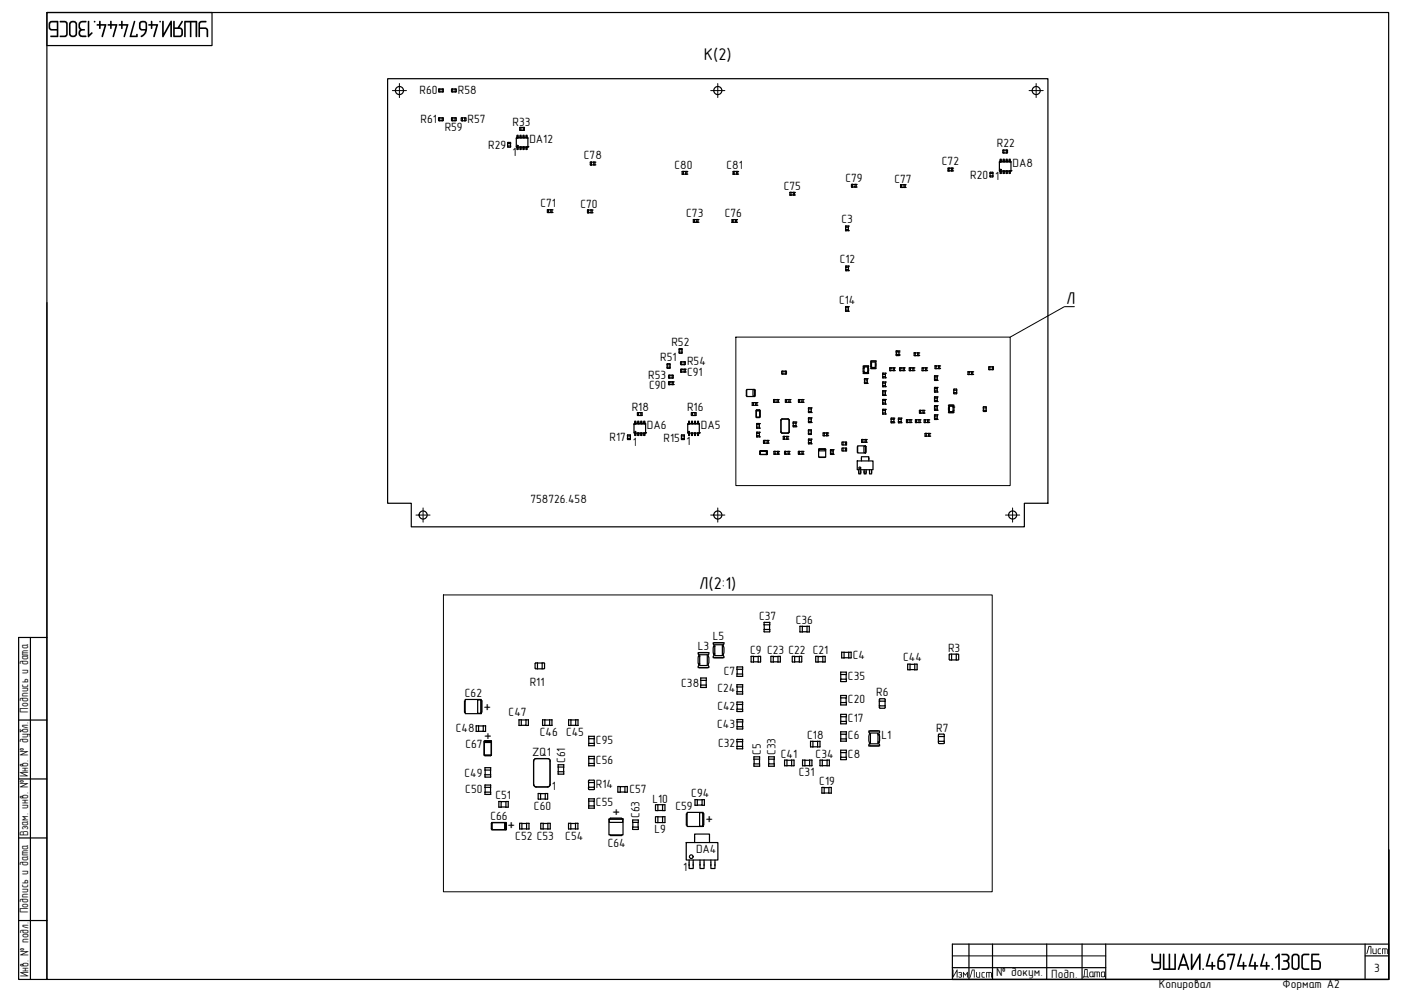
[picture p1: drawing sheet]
<svg xmlns="http://www.w3.org/2000/svg" width="594mm" height="420mm" viewBox="0 0 594 420" stroke-linecap="round" stroke-linejoin="round" font-family="sans-serif">
<!-- layer: 0 -->
<g fill="none" stroke="#000" stroke-width=".51">
<path d="M19.9 5.3h568.9v410h-568.9zM19.9 5.3h70v14h-70zM164.4 33.4h280v180h-10v10h-260v-10h-10zM186.5 37.7v1.3M187.5 37.7v1.3M188 37.9v.9M188 37.8l-2-.1v1.1h2M191.5 37.7h1.9v1.2h-1.9zM192 37.7v1.3M193 37.7v1.3M186 50.1v.9M186 50.1h2"/>
<path d="M186.5 49.9v1.3M187.5 49.9v1.3M188 50.1l-.1 1-1.9-.1M191.5 50.1v1l1.8 .1 .1-1.1M191.5 50.1h2M192 49.9v1.3M192.9 49.9v1.3M195.6 50.1l.2 1.1M195.7 50h1.7M195.7 51.2h1.7M195.8 49.9l-.2 .2M196.1 50v1.2"/>
<path d="M197.1 50v1.2M197.4 49.9l.2 .2M197.6 50.1l-.2 1.1M218.9 58.5h4.9v3.8h-4.8zM219.3 57.4h.4v1h-.4zM220.5 54h1.7M220.5 54l-.1 1.2 1.8 .1M220.5 57.4h.4v1h-.4zM220.9 54v1.3M221.8 57.4h.4v1h-.4zM221.9 54v1.3M222.3 54v1.3"/>
<path d="M223.1 57.4h.4v1h-.4zM215.3 60.9h1.2M215.3 61.9h1.2M215.4 62.4h1M215.4 62.4v-2h1.1l-.1 2M219.3 62.3h.4v1.1h-.4zM220.5 62.3h.4v1.1h-.4zM221.8 62.3h.4v1.1h-.4zM223.1 62.3h.4v1.1h-.4zM250.3 68.8v1.1M250.3 68.7h.5v1.2h-.5M250.8 68.8h1"/>
<path d="M251.8 68.8v1.1h-1M251.8 69.9h.5M252.3 68.7l-.5 .1M252.3 68.8v1.1M289.3 72.7h.5v1.1h-.6zM289.8 72.7h1.4M289.8 73.8v.1M290.8 72.7v1.1h-1M290.8 73.9h.4M290.8 73.8v.1M291.3 72.7v1.1M310.8 72.7h.5v1.1h-.5z"/>
<path d="M311.3 72.7h1.5v1.1l-.5 .1M311.3 73.8v.1M312.3 72.7v1.1h-1M312.3 73.8v.1M361 78.2l.1 1.1h.5M361.1 78.2h.5v1.1M361.6 78.2h1M362.6 78.2v1.1h-1M362.6 79.3h.1M363 78.2h-.4M363.1 78.2l-.1 1.1h-.4M382.3 79.5h-.4v-1.2h1.9l.1 1.2h-.5"/>
<path d="M382.3 78.3v1.2M383.4 78.3v1.2h-1.1M383.4 78.3h.1M402 72.4v-1.1h.4v1.1M402.4 72.4l-.4 .1M402.4 71.3h1.5M403.5 71.3v1.1h-1.1M403.5 72.4l.4 .1M404 71.3v1.1M419.8 74.9l1.1 .1M419.8 73.5h1.2M419.8 74.6h1.2"/>
<path d="M420.9 73h-1.1v1.9M420.9 73l.1 1.9M421.1 74.9l-.2 .1M423.8 68.6h4.8l.1 3.8-4.9 .1zM424.1 72.5h.4v1h-.4zM424.1 67.5h.4v1.1h-.4zM425.2 63.8l.2 1M425.4 63.6l1.9 .1M425.4 63.6l-.2 .1M425.4 72.5h.4v1h-.4zM425.4 67.5h.4v1.1h-.4zM425.7 63.6v1.3"/>
<path d="M426.7 72.5h.4v1h-.4zM426.7 67.5h.4v1.1h-.4zM426.7 63.6v1.3M427.2 63.8v1l-1.8 .1M427.9 72.5h.5v1h-.5zM427.9 67.5h.5v1.1h-.5zM232.1 89v1.1M232.1 88.9l2 .1v1.1h-.5M232.1 90.1h.5M232.6 88.9v1.2M233.6 89v1.1h-1M233.6 88.9v.1"/>
<path d="M249.6 89v1.2M250.6 89v1.2h-1M250.6 90.2h.5M250.6 89h.1M250.6 90.2h.1M251.1 89h-2v1.2h.5M251.1 89v1.2M294 93.1v1.1M294 93.1h2v1.1h-.5M294 94.2h.5M294.5 93.1v1.1M295.5 93.1v1.1h-1"/>
<path d="M295.5 93.1h.1M310.4 93.1h.5v1.1h-.5zM310.9 93.1h1.4M310.9 94.2v.1M311.9 93.1v1.1h-1M311.9 94.3h.4M311.9 94.2v.1M312.4 93.1v1.1M334.9 81.6v1.1h.5M334.9 81.5h.5v1.2M335.4 81.6h1M336.4 81.6v1.1h-1"/>
<path d="M336.4 82.7h.1M336.9 81.5l-.5 .1M336.9 81.6v1.1h-.5M358.5 95.9v.4h1.3v-.4M358.6 96.3v1h1.1M358.6 97.3l-.1 .5M358.6 97.8h1.1M358.6 95.8h1.1M359.7 96.3v1M359.7 97.3l.1 .5M358.6 113.3v1h1.2M358.6 113.3v-.5h1.2v1.9"/>
<path d="M358.6 114.3v.4M358.6 114.8h1.2M358.6 113.3h1.2M359.8 114.3h.1M19.9 128.3v287M358.5 130v.5h1.3v-.5M358.6 130.5v1h1.1M358.6 131.5l-.1 .5M358.6 132h1.1M358.6 130h1.1M359.7 130.5v1M359.7 131.5l.1 .5"/>
<path d="M282.9 154.3v.4h1.2M282.9 154.7v1M283 154.2h1M283 154.1l-.1 .2M283.6 159.1l1.9 .1v1l-1.9 .1M283.6 159.1v1.2M284 154.1l.1 2-1.2-.1M284 159.1v1.2M284.1 155.7h-1.2v.4M285 159.1v1.2M288 148.3h1.2M288 149.3h1.2"/>
<path d="M288.6 153.5v.9M288.6 153.5l2-.1-.1 1.2M288.6 154.4l.2 .2M288.7 154.6h1.7M289.1 156.6h-.5v1.1h2v-1.1h-.5M289.1 153.3v1.3M289.1 157.7h.1M289.2 147.9v1.8M289.2 147.9l-1.2-.1v1.9l1.2-.1M290.1 156.6h-1v1.1M290.1 153.3v1.3M290.1 156.6v1.1"/>
<path d="M331.5 157.5l.1 1.1h1.8l.1-1.1M331.5 157.5h2M332 157.4v1.2M333 157.4v1.2M366 155.2h2.3v3.1h-2.3zM366.1 157.5l.3 .1zM366.3 155.2h1.8M366.3 158.3h1.8M366.4 155.6h1.5v2.3h-1.5zM366.4 156h-.3h.3M369.3 153.9h.3M369.3 155.4l.3 .1z"/>
<path d="M369.3 153.9l-.1-.9h2.3v3.3h-2.3l.1-.8M369.3 153.9v1.5M369.5 153h1.7M369.5 156.3h1.7M369.6 153.5h1.6v2.3h-1.6zM374.3 158.3v.4h1.2M374.3 158.7v1h1.1M374.3 159.7v.5M374.3 158.2h1.1M375.4 159.7h.1M375.5 158.3v1.9h-1.2M377.8 156h-.5v1.2l2-.1v-1.1h-.5"/>
<path d="M377.8 157.1v.1M378.8 156h-1v1.1M378.8 156v1.2M380 149.2h.1M380 150.3h.1M380.1 149.2v1.1h1.1M380.1 148.8h1.1v.4h-1.1zM381.2 149.2v1.5l-1.1 .1-.1-.5M381.5 156v1.1M381.5 156h.5M382 157.1v.1M383 156h-1v1.1"/>
<path d="M383 156h.5l-.1 1.2h-1.9M383 156v1.2M386.1 156h-.5v1.2l1.9-.1v-1.1h-.4M386.1 157.1v.1M387.1 156h-1v1.1M387.1 156v1.2M388.1 150.8h-.5v-1.2h2v1.2h-.5M388.1 149.6v1.2M389.1 149.6v1.2h-1M389.1 149.6h.1M391.4 156h-.4v1.1l1.9 .1M391.4 157.1v.1"/>
<path d="M392.5 156h-1.1v1.1M392.5 156h.4M392.5 156v1.2M393 156v1.1M396.3 159.8v1h1.1M396.3 159.8v-.5l1.2 .1v1.9M396.3 159.8h1.2M396.9 155.1h-.4v1.2h.4M396.9 156.3h1.1M396.9 155.1h.1M398 155.1h-1.1v1.2M398 155.1v1.2h.4"/>
<path d="M398 155.1h.4M398 155.1h.1M398.5 155.1v1.2M411 157.6h-.6l.1 1.2h1.9l.1-1.2h-.5M411 158.8h.1M412 157.6h-1v1.2M412 157.6v1.2M419.4 155.5h1.7M419.4 155.5l-.1 1.2h1.8M419.8 155.5v1.2M420.8 155.5v1.2M421.1 155.5v1.2"/>
<path d="M268.9 179.7h4.8v3.9h-4.8zM269.2 178.6h.4v1.1h-.4zM270.5 178.6h.4v1.1h-.4zM270.7 174.9v1.3M271.7 178.6h.4v1.1h-.4zM271.8 174.9v1.3M272.3 175.1v.9M272.3 175l-2-.1v1.1M272.3 176h-2M273 178.6h.4v1.1h-.4zM283.5 161.9v1.1M283.5 161.9h.5"/>
<path d="M284 163v.1M285 161.9h-1v1.1M285 161.9h.5v1.1l-2 .1M285 161.9v1.2M291.7 179.7h4.7l.1 3.8-4.8 .1zM292 178.6h.4v1.1h-.4zM293.1 175.1v.9M293.2 175l1.9-.1 .1 1.1M293.3 178.6h.4v1.1h-.4zM293.7 174.9v1.3M294.5 178.6h.4v1.1h-.4zM294.7 174.9v1.3"/>
<path d="M295.2 176h-2M295.8 178.6h.4v1.1h-.4zM316.6 165.1h3.4v3h-3.4zM316.6 165.4v2.4M319 170.7h.5v1.1h-.5zM319.3 165.2h.7v2.8h-.7zM319.5 170.7h.9M319.5 171.8v.1M320 165.4v2.4M320.4 170.7v1.1h-.9M320.4 170.7h.6v1.1l-.6 .1M320.4 171.8v.1"/>
<path d="M320.7 173.9h1.5zM320.7 173.9v3zM320.7 176.9h1.5M320.8 173.9h1.3M320.8 176.9h1.3M320.8 179.6l.1 .5M320.9 179.5l1.2 .1v.5M322.2 174v.2h-1.5M322.2 173.9v3v-2.7M328 169.4v1.2M328.1 169.4h1.9l.1 1.2h-.5M328.1 170.6h.4"/>
<path d="M328.5 169.4v1.2M329.6 169.4v1.2h-1.1M329.6 169.4h.1M329.6 170.6h.1M331.2 178.1l.4-.5h2.5l.5 .5M331.2 178.2v4.9M333 169.4v1.2M333.1 169.4h1.9M333.1 170.6h.4M333.5 169.4v1.2M334.5 169.4v1.2h-1M334.5 170.6h.5"/>
<path d="M334.5 169.4h.1M334.5 170.6h.1M334.6 178.2v4.9M335.1 169.4v1.2M336.3 179.4l.1-.5 1.2 .1v1.9M336.3 179.4h1.3M336.4 179.4v1h1.1M339.1 170.6h-.5v-1.2h2v1.2h-.6M339.1 169.4v1.2M340 169.4v1.2h-.9M340 169.4h.1M340 170.6h.1"/>
<path d="M342.8 177.6h1.2M342.8 173.4v-.5h1.2v2h-1.2v-.5M342.8 177.6v-.4l1.2-.1v2l-1.2 .1v-.5M342.8 178.7h.1M342.8 173.4h1.2M342.8 174.4h.1M342.8 173.4v1h1.2M342.8 177.6v1.1h1.2M344 178.7h.1M344 174.4h.1M366.6 160.6v1.9M366.6 162.1h1.2"/>
<path d="M366.6 161.1h.1M366.6 161.1h1.1v1M366.6 160.5h1.1M366.6 162.6h1.1M367.7 161.1h.1M367.8 160.6v.5M367.8 162.1v.4M374.3 162v.4h1.2M374.3 165.7v.5h1.2M374.3 169.4v.5h1.2M374.3 173.6v.4M374.3 169.9v1h1.1"/>
<path d="M374.3 166.2v.9h1.1M374.3 174h1.1v1.1M374.3 162.4v1.1h1.1M374.3 161.9l1.2 .1v1.9M374.3 165.7h1.2v1.9l-1.2 .1M374.3 173.5l1.2 .1v.4M374.3 163.5v.4M374.3 167.1v.5M374.3 170.9v.4M374.3 169.3h1.1M374.3 174v1.1M374.3 164h1.1"/>
<path d="M375.4 170.9h.1M375.4 167.1h.1M375.4 174h.1M375.4 163.5h.1M375.5 169.4v1.9h-1.2M375.5 175.1v.4l-1.2 .1M375.5 175.1h-1.2v.4M377.9 177.3v.5h1.2M377.9 177.8v.9h1.1M377.9 177.3h1.1M377.9 178.7v.5M379 178.7h.1"/>
<path d="M379.1 177.3l-.1 2h-1.1M380.9 177.3v.5h1.3M381 177.8v.9h1.1M381 178.7l-.1 .5M381 177.3h1.1M382.1 178.7h.1M382.2 177.3v1.9l-1.2 .1M384.9 177.9v1.3M385.9 178v1.1h-1M385.9 179.2h.4M385.9 177.9v.1M385.9 179.1v.1"/>
<path d="M386.3 177.9l-1.9 .1v1.2h.5M386.4 178v1.1M388.6 177.9v1.3M389.7 178v1.1h-1.1M389.7 179.2h.4M389.7 177.9v.1M389.7 179.1v.1M390.1 177.9l-1.9 .1v1.2h.4M390.2 178v1.1M390.4 174h-.5v1.1h.5M390.4 175.1h1M390.4 174h.1"/>
<path d="M391.4 174h-1v1.1M391.4 174v1.1h.4M391.4 174h.4M391.4 174h.1M391.9 174v1.1M392.4 179.2h-.5v-1.2l1.9-.1 .1 1.2-.6 .1M392.4 177.9v1.3M393.3 178v1.1h-.9M393.3 177.9v.1M393.3 179.1v.1M396.3 164.8h1.1v.9M396.3 164.8v-.5h1.1l.1 .5"/>
<path d="M396.3 165.7h1.1v.6l-1.1-.1zM396.3 168.8v1h1.1M396.3 168.8v-.6l1.2 .1-.1 1.9h-1.1v-.4M396.3 176.4v.9h1.1M396.3 176.4v-.5h1.1l.1 1.9M396.3 172.4h1.1v1.1M396.3 172.4v-.4h1.1l.1 .4M396.3 173.5h1.1v.5l-1.1-.1zM396.3 160.8v.5M396.3 164.8v.9M396.3 172.4v1.1M396.3 177.3v.5"/>
<path d="M396.3 161.3h1.1M396.3 168.8h1.2M396.3 177.9h1.1M396.3 176.4h1.2M397.4 172.4h.1M397.4 173.5h.1M397.4 160.8h.1M397.4 164.8h.1M397.4 165.7h.1M397.4 169.8h.1M397.4 177.3h.1M402.2 171.8h2.3v3.1h-2.3z"/>
<path d="M402.4 174.9h1.9M402.4 171.8h1.9M402.6 172.2h1.5v2.3h-1.5zM404.1 174.1l.3 .1zM404.1 172.6h.3h-.3M404.4 165.5h1.3M404.4 166.5h1.3M404.4 165.1v1.7M404.4 166.8l.2 .1M404.6 164.9h.9M404.6 167h.9M404.6 164.9l-.2 .2"/>
<path d="M405.6 164.9l.1 .2M405.7 165.1v1.7M405.7 166.8l-.1 .1M417 172.9h1.2M417 174h1.2M417.1 174.5h1M417.1 174.4l-.1-1.9 1.1-.1v2M266.1 184.8h1.2M266.1 185.9h1.2M266.1 184.4h1.2v1.9l-1.2-.1zM269.2 183.6h.4v1h-.4zM270.5 183.6h.4v1h-.4z"/>
<path d="M271.7 183.6h.4v1h-.4zM273 183.6h.4v1h-.4zM289 184.8h1.2M289 185.9h1.2M290.2 184.5v1.7M290.2 184.5l-1.2-.1v1.8h1.2M292 183.6h.4v1h-.4zM293.3 183.6h.4v1h-.4zM294.5 183.6h.4v1h-.4zM295.8 183.6h.4v1h-.4zM320.8 183.3l.1 .4M320.9 183.7h1.1v1"/>
<path d="M320.9 180.1h1.1v1M320.9 180.1v1M320.9 183.7v1M320.9 183.2h1.1M322 183.7h.1M322 180.1h.1M322.1 184.7h-1.3v.5M322.1 181.1v.4h-1.2M322.1 183.3v.4M322.1 184.7v.5h-1.2M322.1 181.1h-1.3v.4M322.3 191.4v1.1"/>
<path d="M322.3 191.2v1.5M322.4 191.2v1.5M324.3 187.9h1M324.3 186.7h-.5v1.2M324.3 187.9h-.5M325 191.2h-2.7h3h-.3v1.5h.3M325 192.7h-2.7h3M325.3 186.7h-1v1.2M325.3 191.2v1.5zM325.3 191.4v1.1M325.3 186.7h.4l.1 1.2M325.3 186.7v1.2h.4"/>
<path d="M328.2 191.4v1.1h1.5M328.2 191.4h.5M329.7 191.4h-1v1.1M329.7 191.4v1.1h.4M330.1 191.4h-.4M330.2 191.4v1.1M331.2 183.1l.4 .5h2.5l.5-.5M332.1 185l.5 .1M332.1 185.1v1.1M332.6 186.2h1M332.6 186.2h-.5M332.7 191.4v1.1h.4"/>
<path d="M332.7 191.4h.4M333.1 192.5h1.1M333.6 185.1h-1v1.1M334.1 185h-.5v1.2h.5M334.1 185.1v1.1M334.2 191.4h-1.1v1.1M334.2 191.4v1.1h.4l.1-1.1M334.6 191.4h-.4M336.3 180.4v.5M336.3 180.4h.1M336.4 180.9h1.1M337.5 180.4h.1"/>
<path d="M338.5 191.4v1.1M338.6 192.5h1.4M338.6 191.4h.4M340 191.4h-1v1.1M340 191.4v1.1h.5M340.5 191.4h-.5M340.6 191.4v1.1M342.8 182.7h1.2M342.8 183.7h1.2M342.8 187.6h1.2M342.8 186.7h.1M342.8 186.7h1.2v.9"/>
<path d="M342.9 182.2h1M342.9 182.2l-.1 2 1.3-.1M343.9 182.2l.2 .1M344 186.7h.1M344 186.7v-.5h-1.2v1.9h1.2v-.5M344 182.3v1.8M347.1 190.4h3v3.4h-3zM347.2 190.5h2.8v.6h-2.8zM347.4 193.8h2.4M347.4 190.4h2.4M349 183.6v1.1M349.1 183.6h.4"/>
<path d="M349.5 184.7h1M349.5 184.7l-.4 .1M350.5 183.6h-1v1.1M350.5 183.6h.5v1.1M350.5 183.6v1.2h.5M352.2 191.1h1.1v1.1M352.2 190.7v1.5M352.2 190.6h1.1M352.2 192.7h1.1M353.3 192.2h-1.1v.4M353.3 191.1h.1M353.3 192.2h.1"/>
<path d="M353.3 190.7v.4M353.3 192.2v.4M357.5 187.4h-.5v1.3h.5M357.5 190h-.5v1.2h.5M357.5 187.4v1.3M357.5 190v1.2M357.5 187.4h1M357.5 188.7h1M357.5 190h1M357.5 191.2h1M358.5 187.4h.5v1.3h-.5zM358.5 190h.5v1.2h-.5z"/>
<path d="M363.5 195.4h6.7v3.8h-6.7zM363.7 189h3.4v3h-3.4zM363.7 189.3v2.4M364.1 199.2v1.7h.9v-1.7M365.3 195.4v-1.8h3.1v1.8M365.9 187.6l-.5-.1v-1.2h2v1.2l-.6 .1M365.9 186.3v1.3M366.3 189.1h.7v2.9h-.7zM366.4 199.2v1.7h.9v-1.7M366.8 186.4v1.1h-.9M366.8 186.3v.1M366.8 187.5v.1"/>
<path d="M367.1 189.3v2.4M368.7 199.2v1.7h.9v-1.7M392.2 183.8v1.1M392.3 183.7h.5v1.3h-.5M392.8 183.8h1M393.8 183.8v1.1h-1M393.8 184.9l.4 .1M394.2 183.7l-.4 .1M394.3 183.8v1.1M12.9 270.3v145M19.9 270.3h-12v145h12M296.1 278.3h.6z"/>
<path d="M296.2 278.3l.1-.8-.3-.2v-.6h4.6v.6l-.3 .2a8.3 8.3 0 0 1 0 4.8l.3 .2v.6h-4.6v-.6l.3-.2-.1-.8M296.2 278.3v3.1M296.5 276.7h3.6M296.7 277.6h3.2v4.6h-3.2zM302.5 274.1h.6M302.5 277.3h.6M302.6 274.1l.1-.8-.3-.8h4.6l-.3 .8a8.2 8.2 0 0 1 0 4.8l.3 .8h-4.6l.2-1.6M302.6 274.1v3.2M302.9 272.5h3.6M302.9 278.9h3.6M303.1 273.4h3.2v4.6h-3.2zM319.5 278.4l-1-.1 .1 2.3"/>
<path d="M321.5 278.4h-2v2.2M324 263.9v1h2.3M324 264.9v2h2.3M324 266.9v.9l2.3 .1M326.3 266.9l.1 1M326.3 263.9h-2.3M326.3 264.9v2M326.4 263.8v.1M326.4 263.9l-.1 1M327 278.3l.9 .1M327 278.3v2.3M329.9 278.4h-2v2.2"/>
<path d="M337 278.4h-1.1l.1 2.2M338.9 278.4h-1.9v2.2M339.2 267.8l.1 .1M339.2 265.6v2.3M339.2 265.5l4 .1v2.2M339.3 265.5h-.1M340.2 265.5v2.4h-1M342.2 265.6v2.3h-2M342.2 267.9h.9M342.2 265.5v.1M343.2 265.5h.1M346.9 278.4h-1l.1 2.2"/>
<path d="M348.9 278.4h-2v2.2M356.9 276.6v2.3M356.9 278.8l.1 .1M356.9 276.5h1M357 276.5l-.1 .1M357.9 276.5v.1M357.9 278.9h.1M359.9 276.6h-2v2.3M359.9 276.5h.9M359.9 276.5v2.4M360.9 276.5v2.4M360.9 278.8l-4 .1"/>
<path d="M403.5 277.3v2.5h-.7M403.5 279.8h2M405.5 277.3v2.5h.7M406.2 279.8l.3-.3-.1-2.1-3.6-.1-.3 .3v1.9l.3 .3M197.3 296.6h6.7v6h-6.7zM197.3 297.2h-.3v4.8h.3M202.6 296.7h1.3v5.7h-1.3zM204 297.2h.4v4.8h-.4M226.9 281.4v1.9M226.9 283.2l.3 .3M226.9 281.3l1-.2v2.5M227.2 283.6h3.4"/>
<path d="M227.9 281.1h2M230.6 281.1h-.7v2.5M230.6 281.1l.3 .2v2l-.3 .2M296.1 281.4l.6 .1zM296.5 283.1h3.6M297.1 287.5v4l2.4-.1M297.1 290.5h2.4M297.1 288.5h.1M297.2 288.5h2.3v2M297.2 287.5h2.3M297.2 287.5h-.1M299.5 288.5h.1"/>
<path d="M299.5 287.5h.1M299.5 287.5v1M299.5 290.5v.9M312.5 297.7l.1 1M312.5 297.7h2.4M312.5 294.2h2.4M312.6 290.3h2.3v1h-2.4zM312.6 282.8h2.3v1h-2.4zM312.6 298.7v2h2.3M312.6 291.3v2h2.3M312.6 283.8v2h2.3M312.6 285.8v1h2.3v-1"/>
<path d="M312.6 293.3l-.1 .9M314.9 283.8v2M314.9 291.3v2M314.9 298.7v2M314.9 293.3v.9M314.9 297.7v1h-2.3M319.5 280.6l-1 .1M319.5 280.6h2M322.5 280.6v-2.3h-1v2.4h.9M322.5 280.6h.1M327.9 280.6h2M327.9 280.6l-.9 .1"/>
<path d="M330.9 280.6v-2.3h-1v2.4h.9M330.9 280.6h-.1M337 280.6h1.9M337 280.6l-1 .1M339.9 280.6l.1-2.3h-1.1v2.4h1M346.9 280.6h2M346.9 280.6l-.9 .1M349.8 280.6l.1-2.3h-1v2.4h.9M356.5 286v-1h2.4v3.9l-2.4 .1v-1M356.5 298.8h.1M356.5 295v3.8M356.5 286h2.3"/>
<path d="M356.5 297.9h2.3M356.5 288h.1M356.5 295.9h.1M356.5 286v2h2.3M356.5 295.9h2.3v2M356.5 294.9h2.3M356.5 298.9h2.3M356.5 294.9h.1M358.8 288h.1M358.8 286h.1M358.8 295.9h.1M358.8 297.9h.1"/>
<path d="M358.8 294.9h.1M358.9 298.8h-.1M358.9 295v.9M358.9 297.9v.9M372.9 299.3h2.5l-.3 .9M372.9 296.6v3.4M372.9 296.5l.3-.2h2l.2 1h-2.5M372.9 300l.3 .2M375.3 297.3v2M385 281.6l.9 .1M385 281.6v2.3M385.9 283.9l-.9 .1"/>
<path d="M385.9 283.9h2M387.9 281.7h-2v2.2M388.8 283.9l.1-2.3h-1v2.4h.9M7.9 305.3h12M201.9 310l.1 .1M201.9 307.8v2.3M202 307.7h3.9v2.4M202 310.1h.9M202 307.7l-.1 .1M202.9 307.7v2.4M204.9 307.8v2.3h-2M204.9 310.1h1"/>
<path d="M204.9 307.7v.1M204.9 310.1h.1M205.3 314.2h3.1zM205.3 314.2v6l.1-5.9M205.6 314.2h2.5M205.9 307.7v.1M205.9 310v.1M208.4 314.3l-.1 .5h-2.9M208.4 314.2v6l-.1-5.4M220.1 307.5v.1M220.1 305.2v2.3M220.1 305.2h4v2.3l-1.1 .1"/>
<path d="M220.1 307.6h1M220.1 305.2h.1M221.1 305.2v2.4M223 305.2v2.3h-1.9M223 305.2h.1M223 307.5v.1M231 305.2v2.4M233.1 305.2v2.3h-2.1M233.1 307.6h.9M233.1 305.2h.1M233.1 307.5v.1M234 305.2h-3.9v2.3l.9 .1"/>
<path d="M234 305.2h.1M234 305.2v2.3M234.1 307.5l-.1 .1M242.1 305.2v2.4M244.1 305.2v2.3h-2M244.1 307.6h1M244.1 305.2h.1M244.1 307.5v.1M245.1 305.2h-4v2.3l1 .1M245.1 305.2h.1M245.1 305.2v2.3M245.1 307.5v.1"/>
<path d="M249.6 316.1l.1 .1M249.6 312.2v1M249.6 315.2v.9M249.6 313.2h2.4M249.6 315.2h.1M249.7 313.2v2h2.3M249.7 312.2h2.3v3.9M249.7 316.2h2.3M249.7 312.1l-.1 .1M252 315.2h.1M252 312.1v.1M252 316.1v.1"/>
<path d="M312.5 316.5h2.4v.9l-2.3 .1zM312.5 313.5l.1 1M312.5 305.1h2.4M312.5 313.5h2.4M312.5 305.2v.9h2.4M312.6 306.1v2h2.3M312.6 308.1v.9M312.6 300.7v.9M312.6 314.5h2.3v2M312.6 309.1h2.3M312.6 301.7h2.3M312.6 314.5v2"/>
<path d="M314.9 308.1v.9M314.9 300.7v.9M314.9 306.1v2M314.9 313.5v1M314.9 305.2v.9M343.8 314.3h.9M343.8 314.3v2.3l3.8 .1v-2.4M344.7 314.3h.1M344.7 316.6v.1M346.7 314.3h-2v2.3M346.7 314.3h.9M346.7 314.3v2.4"/>
<path d="M356.5 303.9v-1h2.4v3.9l-2.4 .1v-1M356.5 319.1v-1h2.4v3.9l-2.4 .1v-1M356.5 314.2v.1M356.5 311.3h.1M356.5 310.3v3.9M356.5 303.9h2.3M356.5 319.1h2.3M356.5 313.3h2.3M356.5 305.9h.1M356.5 303.9v2h2.3M356.5 319.1v2h2.3M356.5 311.3h2.3v2"/>
<path d="M356.5 310.3h2.3M356.5 314.3h2.3M356.5 310.2v.1M358.8 305.9h.1M358.8 303.9h.1M358.8 319.1h.1M358.8 311.3h.1M358.8 313.3h.1M358.8 310.2l.1 .1M358.9 314.2l-.1 .1M358.9 310.3v1M358.9 313.3v.9"/>
<path d="M368.9 316.2h3.6M368.9 309.9h3.6M369.1 310.8h3.2v4.6h-3.2zM372.3 314.6l.6 .1zM372.3 311.5h.6zM372.8 311.5l-.1-.8 .3-.2v-.6h-4.6v.6l.3 .2a8.4 8.4 0 0 0 0 4.8l-.3 .7h4.6l-.3-.7 .1-.8M372.8 311.5v3.1M373.2 300.3h1.9M397.9 312.3h2.5M397.9 314.3h2.5M398.2 311.2h1.9M398.2 315.3h1.9"/>
<path d="M398.2 311.2l-.2 .3-.1 3.5 .3 .2M400.1 311.2l.3 .3v3.5l-.3 .2M7.9 330.3h12M205.3 320.2h3.1M205.4 320.1h2.9M205.6 335.8h2.5v1h-2.4zM205.6 328.5h2.5v.9l-2.4 .1zM205.6 325.5l.1 1M205.6 320.2h2.5M205.7 325.5h2.4M205.7 333.8h2.3v2M205.7 326.5h2.3v2"/>
<path d="M205.7 326.5v2M205.7 333.8v2M205.7 332.8h2.3M205.7 332.8v1M208 332.8v1M208.1 325.5l-.1 1M211.6 339.8h.9M211.6 339.8l-.1 2.4M212.5 339.8v.1M214.5 339.9h-2v2.3M214.5 339.8h1M214.5 339.8v2.4"/>
<path d="M215.5 339.8v2.3M226.3 322.6v10M226.3 332.6l.3 .7 .7 .3h5l.7-.3 .3-.7M226.3 322.6l.3-.7 .7-.3h5l.7 .3 .3 .7M228.2 336.5l.1 2.3 3.9-.1M228.2 338.7l.1 .1M228.3 336.4h.9M228.3 336.4l-.1 .1M229.2 336.4v.1M229.2 338.8h.1M231.2 336.5h-2v2.3M231.2 336.4h.9"/>
<path d="M231.2 336.4v2.4M232.2 336.4v2.4M233.2 322.6v10M236.7 328.2h.1M236.7 324.3v.9M236.7 327.2v1M236.7 325.2h2.3M236.7 327.2h.1M236.7 325.2v2h2.3M236.7 328.2h2.3M236.7 324.2h2.3M236.7 324.2v.1"/>
<path d="M239 327.2h.1M239 324.2l.1 .1M239 324.3v3.9M239.1 328.2h-.1M249.5 331.8h2.5M249.5 333.8h2.5M249.6 330.9h2.4l-.1 3.8h-2l-.4-.2zM249.6 323.7l.1 1 2.3-.1M249.6 321.7h2.4M249.6 320.7v1M249.6 338.7v3.9M249.6 323.7h.1"/>
<path d="M249.6 339.7h.1M249.7 321.7v2h2.3M249.7 339.7h2.3v2M249.7 338.7h2.3v1M249.7 320.7h2.3M249.7 320.6l-.1 .1M249.7 338.6l-.1 .1M252 323.7h.1M252 339.7h.1M252 320.6v.1M252 338.6v.1M252 320.7v3.9"/>
<path d="M262 333.5v2.3M262 335.8l4 .1M262.1 333.4l.9 .1M263 333.5h.1M263 335.8v.1M265 333.5h-2v2.3M265 333.5h1v2.3M265 333.5v2.4M266 333.4l.1 .1M266.1 335.8h-.1M294.8 339h.9v2.4h-.9M294.8 339v2.4"/>
<path d="M295.7 339.1h2M297.7 339.1v2.2h-2M297.7 339.1l1-.1v2.4M319.7 323.9l.1 .9M319.7 323.9h.1M319.7 321.9h.1M319.7 320.9v1M319.8 321.9v2h2.3M319.8 324.9h2.3M319.8 321.9h2.3M319.8 320.9h2.3M319.8 320.9h-.1"/>
<path d="M322.1 323.9h.1M322.1 320.9h.1M322.1 320.9v3.9M326 321.9v2h2.2M326 323.9v.9M326 324.9h2.2M328.2 320.9h-2.3v1h2.3M328.2 323.9l.1 .9M328.2 321.9v2M328.3 320.9h.1M328.3 320.9l-.1 1M328.3 324.8h.1"/>
<path d="M332.7 322.3v2.3M332.8 322.3h.9v2.4l-1-.1M332.8 322.3h-.1M333.7 322.3h2M335.7 322.3v2.3h-2M335.7 324.6l.9 .1M336.6 322.3h-.9M336.6 322.3h.1M336.7 322.3l-.1 2.4M340.3 322.3h1v2.4l-1-.1v-2.3M341.3 322.3h2M343.3 322.3v2.3h-2"/>
<path d="M344.3 322.3v2.3h-1M344.3 322.3h-1M347.7 322.3l.1 2.4M347.8 322.3h.9v2.4h-.9M348.5 336.2l.1 .1M348.5 336.2v-2.3h1v2.4M348.6 336.3h.9M348.7 322.3h2M349.5 333.9h2M350.7 322.3v2.3h-2M351.5 333.9v2.3h-2M351.5 336.3h1"/>
<path d="M351.5 336.2v.1M351.7 322.3v2.3h-1M351.7 322.3h-1M352.5 333.9v2.3M352.5 333.9h-1M352.5 336.2v.1M356.5 321.1h.1M358.8 321.1h.1M7.9 355.3h12M208.6 349.1v2.4M208.6 348.7v3.1M208.6 348.8v2.9"/>
<path d="M211.5 342.1l4 .1M212.5 342.2h.1M214 348.8v2.9l.5 .1M214 351.7l-5.4 .1h6M214.5 348.8l.1 3zM214.6 348.7h-6l5.9 .1M214.6 349.1v2.4M221.3 349.1h-1v2.3l4 .1M221.3 349.1h.1M221.3 351.4v.1M223.3 349.1h-2v2.3M223.3 349.1h1"/>
<path d="M223.3 349.1v2.4M224.3 349.1h.1M224.3 349.1v2.3M224.4 351.4l-.1 .1M230.3 349.1h-1l.1 2.3h3.9v-2.3h-1M230.3 349.1h.1M230.3 351.4v.1M232.3 349.1h-2v2.3M232.3 349.1v2.4M241.1 351.4v.1M241.1 349.1v2.3M241.1 349.1h.9"/>
<path d="M241.1 349.1h.1M242 349.1h.1M242 351.4v.1M244 349.1h-2v2.3M244 349.1h1.1v2.3l-4 .1M244 349.1v2.4M249.6 342.6l.1 .1M249.6 341.7h2.4M249.7 342.7h2.3M252 341.7v.9M252 342.6v.1M258.2 347.2h6v6.8h-6z"/>
<path d="M258.3 347.3h5.8v1.4h-5.8zM258.8 354v.3h4.8v-.3M258.8 347.2v-.3h4.8v.3M268.3 347.7v1M268.3 351.6l2.3 .1M268.3 348.7h2.3v2M268.3 350.7v.9M268.3 348.7v2M268.3 350.7h2.3M270.6 347.7h-2.3M270.6 350.7l.1 .9M270.6 347.7v1"/>
<path d="M277.9 346.3h1.1v2.5h-1.1zM279 341.2h-1.1v2.5h1.1M279 341.2v2.5M279 341.2h2M279 343.6h2M279 346.3h2M279 348.8h2M281 341.2h1v2.5h-1zM281 346.3h1v2.5h-1zM291 357.2h13.4v7.4h-13.4zM291.4 344.4h6.7v6h-6.7zM291.4 345h-.4v4.8h.4"/>
<path d="M294.5 357.2v-3.6h6.3v3.6M296.7 344.6h1.3v5.7h-1.3zM297.7 341.3l.9 .1M298.1 345h.3v4.8h-.3M292.2 364.6v3.6h1.7v-3.6M296.8 364.6v3.6h1.8v-3.6M301.4 364.6v3.6h1.8v-3.6M588.8 360.3v55h-185M588.8 360.3v55v-55M7.9 390.3h12M403.8 400.3h185v15h-185zM403.8 410.3h65.1"/>
<path d="M410.9 400.3v15M420.9 400.3v15M443.9 400.3v15M458.8 400.3v15M468.9 400.3v15M578.9 405.3h9.9M578.9 400.3v15"/>
<circle cx="169.4" cy="38.4" r="1.71"/>
<circle cx="304.4" cy="38.4" r="1.71"/>
<circle cx="439.4" cy="38.4" r="1.71"/>
<circle cx="219.5" cy="61.8" r=".19"/>
<circle cx="424.3" cy="72" r=".19"/>
<circle cx="269.4" cy="183.1" r=".19"/>
<circle cx="292.1" cy="183.1" r=".19"/>
<circle cx="364.6" cy="198.4" r=".4"/>
<circle cx="179.4" cy="218.3" r="1.71"/>
<circle cx="304.4" cy="218.3" r="1.71"/>
<circle cx="429.4" cy="218.3" r="1.71"/>
<circle cx="293.1" cy="363.2" r=".78"/>
</g>
<g fill="#000">
<path d="M418.2 412.2h2.1l.3 .5v1.7l-.3 .1-.2-2-.5-.1v2.1h-.3l-.1-2.1h-.7v2l-.3 .1zM586.1 402.1h1.9l.4 .3v2.1l-.3-.1v-1.8l-.2-.2h-.5v2.1l-.3-.1v-2h-.7v2l-.3 .1z"/>
<path d="M467.2 412.4v1.4l.9 .1 .1-1.6zM467 412.2l1.5-.3 .3 2.4-1.8-.1z"/>
<circle cx="218.9" cy="58.6" r=".25"/>
<circle cx="219.1" cy="58.4" r=".25"/>
<circle cx="219.7" cy="58.4" r=".25"/>
<circle cx="220.9" cy="58.4" r=".25"/>
<circle cx="222.2" cy="58.4" r=".25"/>
<circle cx="223.5" cy="58.4" r=".25"/>
<circle cx="219.1" cy="62.3" r=".25"/>
<circle cx="219.3" cy="62.3" r=".25"/>
<circle cx="220.5" cy="62.3" r=".25"/>
<circle cx="221.8" cy="62.3" r=".25"/>
<circle cx="223.1" cy="62.3" r=".25"/>
<circle cx="223.7" cy="62.3" r=".25"/>
<circle cx="223.8" cy="62.2" r=".25"/>
<circle cx="250.3" cy="69.9" r=".25"/>
<circle cx="250.3" cy="68.8" r=".25"/>
<circle cx="252.3" cy="69.9" r=".25"/>
<circle cx="252.3" cy="68.8" r=".25"/>
<circle cx="289.3" cy="73.8" r=".25"/>
<circle cx="289.3" cy="72.7" r=".25"/>
<circle cx="289.8" cy="72.7" r=".25"/>
<circle cx="290.8" cy="72.7" r=".25"/>
<circle cx="291.2" cy="72.7" r=".25"/>
<circle cx="291.2" cy="73.8" r=".25"/>
<circle cx="310.8" cy="73.8" r=".25"/>
<circle cx="310.8" cy="72.7" r=".25"/>
<circle cx="311.3" cy="72.7" r=".25"/>
<circle cx="312.3" cy="72.7" r=".25"/>
<circle cx="312.8" cy="72.7" r=".25"/>
<circle cx="312.8" cy="73.8" r=".25"/>
<circle cx="361.1" cy="78.2" r=".25"/>
<circle cx="361.1" cy="79.3" r=".25"/>
<circle cx="363" cy="79.3" r=".25"/>
<circle cx="363" cy="78.2" r=".25"/>
<circle cx="381.9" cy="79.5" r=".25"/>
<circle cx="381.9" cy="78.3" r=".25"/>
<circle cx="382.3" cy="79.5" r=".25"/>
<circle cx="383.4" cy="79.5" r=".25"/>
<circle cx="383.8" cy="79.5" r=".25"/>
<circle cx="383.8" cy="78.3" r=".25"/>
<circle cx="402" cy="71.3" r=".25"/>
<circle cx="402" cy="72.4" r=".25"/>
<circle cx="402.4" cy="71.3" r=".25"/>
<circle cx="403.5" cy="71.3" r=".25"/>
<circle cx="403.9" cy="71.3" r=".25"/>
<circle cx="403.9" cy="72.4" r=".25"/>
<circle cx="423.8" cy="68.7" r=".25"/>
<circle cx="423.9" cy="72.5" r=".25"/>
<circle cx="423.9" cy="68.6" r=".25"/>
<circle cx="424.1" cy="72.5" r=".25"/>
<circle cx="424.5" cy="68.6" r=".25"/>
<circle cx="425.4" cy="72.5" r=".25"/>
<circle cx="425.8" cy="68.6" r=".25"/>
<circle cx="426.7" cy="72.5" r=".25"/>
<circle cx="427.1" cy="68.6" r=".25"/>
<circle cx="427.9" cy="72.5" r=".25"/>
<circle cx="428.4" cy="68.6" r=".25"/>
<circle cx="428.5" cy="72.5" r=".25"/>
<circle cx="428.7" cy="72.4" r=".25"/>
<circle cx="232.1" cy="90.1" r=".25"/>
<circle cx="232.1" cy="89" r=".25"/>
<circle cx="232.6" cy="90.1" r=".25"/>
<circle cx="233.6" cy="90.1" r=".25"/>
<circle cx="234.1" cy="89" r=".25"/>
<circle cx="234.1" cy="90.1" r=".25"/>
<circle cx="249.1" cy="90.2" r=".25"/>
<circle cx="249.1" cy="89" r=".25"/>
<circle cx="251.1" cy="89" r=".25"/>
<circle cx="251.1" cy="90.2" r=".25"/>
<circle cx="294" cy="93.1" r=".25"/>
<circle cx="294" cy="94.2" r=".25"/>
<circle cx="294.5" cy="94.2" r=".25"/>
<circle cx="295.5" cy="94.2" r=".25"/>
<circle cx="296" cy="93.1" r=".25"/>
<circle cx="296" cy="94.2" r=".25"/>
<circle cx="310.4" cy="94.2" r=".25"/>
<circle cx="310.4" cy="93.1" r=".25"/>
<circle cx="310.9" cy="93.1" r=".25"/>
<circle cx="311.9" cy="93.1" r=".25"/>
<circle cx="312.3" cy="93.1" r=".25"/>
<circle cx="312.3" cy="94.2" r=".25"/>
<circle cx="334.9" cy="81.6" r=".25"/>
<circle cx="334.9" cy="82.7" r=".25"/>
<circle cx="336.9" cy="81.6" r=".25"/>
<circle cx="336.9" cy="82.7" r=".25"/>
<circle cx="358.6" cy="97.8" r=".25"/>
<circle cx="358.6" cy="95.9" r=".25"/>
<circle cx="359.7" cy="97.8" r=".25"/>
<circle cx="359.7" cy="95.9" r=".25"/>
<circle cx="358.6" cy="114.7" r=".25"/>
<circle cx="358.6" cy="114.3" r=".25"/>
<circle cx="358.6" cy="113.3" r=".25"/>
<circle cx="358.6" cy="112.8" r=".25"/>
<circle cx="359.8" cy="114.7" r=".25"/>
<circle cx="359.8" cy="112.8" r=".25"/>
<circle cx="358.6" cy="132" r=".25"/>
<circle cx="358.6" cy="130" r=".25"/>
<circle cx="359.7" cy="132" r=".25"/>
<circle cx="359.7" cy="130" r=".25"/>
<circle cx="288.6" cy="157.7" r=".25"/>
<circle cx="288.6" cy="156.6" r=".25"/>
<circle cx="289.1" cy="156.6" r=".25"/>
<circle cx="290.1" cy="156.6" r=".25"/>
<circle cx="290.6" cy="156.6" r=".25"/>
<circle cx="290.6" cy="157.7" r=".25"/>
<circle cx="366.1" cy="156" r=".25"/>
<circle cx="374.3" cy="158.3" r=".25"/>
<circle cx="375.4" cy="158.3" r=".25"/>
<circle cx="377.3" cy="156" r=".25"/>
<circle cx="377.3" cy="157.1" r=".25"/>
<circle cx="377.8" cy="156" r=".25"/>
<circle cx="378.8" cy="156" r=".25"/>
<circle cx="379.3" cy="156" r=".25"/>
<circle cx="379.3" cy="157.1" r=".25"/>
<circle cx="380.1" cy="150.7" r=".25"/>
<circle cx="380.1" cy="148.8" r=".25"/>
<circle cx="381.2" cy="150.7" r=".25"/>
<circle cx="381.2" cy="150.3" r=".25"/>
<circle cx="381.2" cy="149.2" r=".25"/>
<circle cx="381.2" cy="148.8" r=".25"/>
<circle cx="381.5" cy="156" r=".25"/>
<circle cx="381.5" cy="157.1" r=".25"/>
<circle cx="382" cy="156" r=".25"/>
<circle cx="383" cy="156" r=".25"/>
<circle cx="383.4" cy="156" r=".25"/>
<circle cx="383.4" cy="157.1" r=".25"/>
<circle cx="385.6" cy="157.1" r=".25"/>
<circle cx="385.6" cy="156" r=".25"/>
<circle cx="386.1" cy="156" r=".25"/>
<circle cx="387.1" cy="156" r=".25"/>
<circle cx="387.5" cy="156" r=".25"/>
<circle cx="387.5" cy="157.1" r=".25"/>
<circle cx="387.6" cy="149.6" r=".25"/>
<circle cx="387.6" cy="150.8" r=".25"/>
<circle cx="388.1" cy="150.8" r=".25"/>
<circle cx="389.1" cy="150.8" r=".25"/>
<circle cx="389.6" cy="150.8" r=".25"/>
<circle cx="389.6" cy="149.6" r=".25"/>
<circle cx="391" cy="156" r=".25"/>
<circle cx="391" cy="157.1" r=".25"/>
<circle cx="391.4" cy="156" r=".25"/>
<circle cx="392.5" cy="156" r=".25"/>
<circle cx="392.9" cy="156" r=".25"/>
<circle cx="392.9" cy="157.1" r=".25"/>
<circle cx="396.3" cy="159.4" r=".25"/>
<circle cx="396.3" cy="159.8" r=".25"/>
<circle cx="396.5" cy="155.1" r=".25"/>
<circle cx="396.5" cy="156.3" r=".25"/>
<circle cx="396.9" cy="156.3" r=".25"/>
<circle cx="397.4" cy="159.4" r=".25"/>
<circle cx="398" cy="156.3" r=".25"/>
<circle cx="398.4" cy="155.1" r=".25"/>
<circle cx="398.4" cy="156.3" r=".25"/>
<circle cx="410.5" cy="157.6" r=".25"/>
<circle cx="410.5" cy="158.8" r=".25"/>
<circle cx="411" cy="157.6" r=".25"/>
<circle cx="412" cy="157.6" r=".25"/>
<circle cx="412.4" cy="157.6" r=".25"/>
<circle cx="412.4" cy="158.8" r=".25"/>
<circle cx="268.8" cy="179.8" r=".25"/>
<circle cx="269" cy="179.7" r=".25"/>
<circle cx="269.6" cy="179.7" r=".25"/>
<circle cx="270.9" cy="179.7" r=".25"/>
<circle cx="272.1" cy="179.7" r=".25"/>
<circle cx="273.4" cy="179.7" r=".25"/>
<circle cx="283.5" cy="163" r=".25"/>
<circle cx="283.5" cy="161.9" r=".25"/>
<circle cx="284" cy="161.9" r=".25"/>
<circle cx="285" cy="161.9" r=".25"/>
<circle cx="285.5" cy="161.9" r=".25"/>
<circle cx="285.5" cy="163" r=".25"/>
<circle cx="291.6" cy="179.8" r=".25"/>
<circle cx="291.8" cy="179.7" r=".25"/>
<circle cx="292.4" cy="179.7" r=".25"/>
<circle cx="293.7" cy="179.7" r=".25"/>
<circle cx="294.9" cy="179.7" r=".25"/>
<circle cx="296.2" cy="179.7" r=".25"/>
<circle cx="319" cy="171.8" r=".25"/>
<circle cx="319" cy="170.7" r=".25"/>
<circle cx="319.5" cy="170.7" r=".25"/>
<circle cx="320.4" cy="170.7" r=".25"/>
<circle cx="320.9" cy="179.6" r=".25"/>
<circle cx="321" cy="170.7" r=".25"/>
<circle cx="321" cy="171.8" r=".25"/>
<circle cx="322" cy="179.6" r=".25"/>
<circle cx="328.1" cy="169.4" r=".25"/>
<circle cx="328.1" cy="170.6" r=".25"/>
<circle cx="330" cy="169.4" r=".25"/>
<circle cx="330" cy="170.6" r=".25"/>
<circle cx="333.1" cy="169.4" r=".25"/>
<circle cx="333.1" cy="170.6" r=".25"/>
<circle cx="335" cy="169.4" r=".25"/>
<circle cx="335" cy="170.6" r=".25"/>
<circle cx="336.4" cy="179" r=".25"/>
<circle cx="337.5" cy="179" r=".25"/>
<circle cx="338.6" cy="170.6" r=".25"/>
<circle cx="338.6" cy="169.4" r=".25"/>
<circle cx="340.6" cy="169.4" r=".25"/>
<circle cx="340.6" cy="170.6" r=".25"/>
<circle cx="342.8" cy="174.9" r=".25"/>
<circle cx="342.8" cy="172.9" r=".25"/>
<circle cx="342.8" cy="179.1" r=".25"/>
<circle cx="342.8" cy="177.2" r=".25"/>
<circle cx="344" cy="174.9" r=".25"/>
<circle cx="344" cy="172.9" r=".25"/>
<circle cx="344" cy="179.1" r=".25"/>
<circle cx="344" cy="177.2" r=".25"/>
<circle cx="366.6" cy="162.5" r=".25"/>
<circle cx="366.6" cy="160.6" r=".25"/>
<circle cx="367.7" cy="160.6" r=".25"/>
<circle cx="367.7" cy="162.5" r=".25"/>
<circle cx="374.3" cy="169.4" r=".25"/>
<circle cx="374.3" cy="175.5" r=".25"/>
<circle cx="374.3" cy="162" r=".25"/>
<circle cx="374.3" cy="165.7" r=".25"/>
<circle cx="374.3" cy="163.9" r=".25"/>
<circle cx="374.3" cy="160.2" r=".25"/>
<circle cx="374.3" cy="171.3" r=".25"/>
<circle cx="374.3" cy="167.6" r=".25"/>
<circle cx="374.3" cy="173.6" r=".25"/>
<circle cx="375.4" cy="169.4" r=".25"/>
<circle cx="375.4" cy="163.9" r=".25"/>
<circle cx="375.4" cy="160.2" r=".25"/>
<circle cx="375.4" cy="171.3" r=".25"/>
<circle cx="375.4" cy="165.7" r=".25"/>
<circle cx="375.4" cy="162" r=".25"/>
<circle cx="375.4" cy="175.5" r=".25"/>
<circle cx="375.4" cy="167.6" r=".25"/>
<circle cx="375.4" cy="173.6" r=".25"/>
<circle cx="377.9" cy="179.2" r=".25"/>
<circle cx="377.9" cy="177.3" r=".25"/>
<circle cx="379" cy="177.3" r=".25"/>
<circle cx="379" cy="179.2" r=".25"/>
<circle cx="381" cy="179.2" r=".25"/>
<circle cx="381" cy="177.3" r=".25"/>
<circle cx="382.1" cy="179.2" r=".25"/>
<circle cx="382.1" cy="177.3" r=".25"/>
<circle cx="384.4" cy="179.1" r=".25"/>
<circle cx="384.4" cy="178" r=".25"/>
<circle cx="386.3" cy="178" r=".25"/>
<circle cx="386.3" cy="179.1" r=".25"/>
<circle cx="388.2" cy="179.1" r=".25"/>
<circle cx="388.2" cy="178" r=".25"/>
<circle cx="389.9" cy="174" r=".25"/>
<circle cx="389.9" cy="175.1" r=".25"/>
<circle cx="390.1" cy="178" r=".25"/>
<circle cx="390.1" cy="179.1" r=".25"/>
<circle cx="390.4" cy="175.1" r=".25"/>
<circle cx="391.4" cy="175.1" r=".25"/>
<circle cx="391.8" cy="174" r=".25"/>
<circle cx="391.8" cy="175.1" r=".25"/>
<circle cx="391.9" cy="179.1" r=".25"/>
<circle cx="391.9" cy="178" r=".25"/>
<circle cx="393.8" cy="178" r=".25"/>
<circle cx="393.8" cy="179.1" r=".25"/>
<circle cx="396.3" cy="161.3" r=".25"/>
<circle cx="396.3" cy="172" r=".25"/>
<circle cx="396.3" cy="166.2" r=".25"/>
<circle cx="396.3" cy="170.2" r=".25"/>
<circle cx="396.3" cy="173.9" r=".25"/>
<circle cx="396.3" cy="160.8" r=".25"/>
<circle cx="396.3" cy="164.8" r=".25"/>
<circle cx="396.3" cy="165.7" r=".25"/>
<circle cx="396.3" cy="176.4" r=".25"/>
<circle cx="396.3" cy="172.4" r=".25"/>
<circle cx="396.3" cy="173.5" r=".25"/>
<circle cx="396.3" cy="164.3" r=".25"/>
<circle cx="396.3" cy="168.3" r=".25"/>
<circle cx="396.3" cy="175.9" r=".25"/>
<circle cx="396.3" cy="169.8" r=".25"/>
<circle cx="396.3" cy="168.8" r=".25"/>
<circle cx="396.3" cy="177.3" r=".25"/>
<circle cx="396.3" cy="177.8" r=".25"/>
<circle cx="397.4" cy="161.3" r=".25"/>
<circle cx="397.4" cy="175.9" r=".25"/>
<circle cx="397.4" cy="172" r=".25"/>
<circle cx="397.4" cy="173.9" r=".25"/>
<circle cx="397.4" cy="170.2" r=".25"/>
<circle cx="397.4" cy="177.8" r=".25"/>
<circle cx="397.4" cy="164.3" r=".25"/>
<circle cx="397.4" cy="166.2" r=".25"/>
<circle cx="397.4" cy="168.3" r=".25"/>
<circle cx="404.4" cy="172.6" r=".25"/>
<circle cx="269" cy="183.6" r=".25"/>
<circle cx="269.2" cy="183.6" r=".25"/>
<circle cx="270.5" cy="183.6" r=".25"/>
<circle cx="271.7" cy="183.6" r=".25"/>
<circle cx="273" cy="183.6" r=".25"/>
<circle cx="273.6" cy="183.6" r=".25"/>
<circle cx="273.8" cy="183.4" r=".25"/>
<circle cx="291.8" cy="183.6" r=".25"/>
<circle cx="292" cy="183.6" r=".25"/>
<circle cx="293.3" cy="183.6" r=".25"/>
<circle cx="294.5" cy="183.6" r=".25"/>
<circle cx="295.8" cy="183.6" r=".25"/>
<circle cx="296.4" cy="183.6" r=".25"/>
<circle cx="296.5" cy="183.4" r=".25"/>
<circle cx="320.9" cy="181.5" r=".25"/>
<circle cx="320.9" cy="185.2" r=".25"/>
<circle cx="320.9" cy="183.3" r=".25"/>
<circle cx="322" cy="185.2" r=".25"/>
<circle cx="322" cy="181.5" r=".25"/>
<circle cx="322" cy="183.3" r=".25"/>
<circle cx="323.8" cy="186.7" r=".25"/>
<circle cx="323.8" cy="187.9" r=".25"/>
<circle cx="324.3" cy="186.7" r=".25"/>
<circle cx="325.3" cy="186.7" r=".25"/>
<circle cx="325.7" cy="186.7" r=".25"/>
<circle cx="325.7" cy="187.9" r=".25"/>
<circle cx="328.2" cy="191.4" r=".25"/>
<circle cx="328.2" cy="192.5" r=".25"/>
<circle cx="328.7" cy="192.5" r=".25"/>
<circle cx="329.7" cy="192.5" r=".25"/>
<circle cx="330.1" cy="192.5" r=".25"/>
<circle cx="330.1" cy="191.4" r=".25"/>
<circle cx="332.1" cy="185.1" r=".25"/>
<circle cx="332.1" cy="186.2" r=".25"/>
<circle cx="332.7" cy="191.4" r=".25"/>
<circle cx="332.7" cy="192.5" r=".25"/>
<circle cx="333.1" cy="192.5" r=".25"/>
<circle cx="334.1" cy="186.2" r=".25"/>
<circle cx="334.1" cy="185.1" r=".25"/>
<circle cx="334.2" cy="192.5" r=".25"/>
<circle cx="334.6" cy="192.5" r=".25"/>
<circle cx="334.6" cy="191.4" r=".25"/>
<circle cx="336.4" cy="180.9" r=".25"/>
<circle cx="337.5" cy="180.9" r=".25"/>
<circle cx="338.6" cy="192.5" r=".25"/>
<circle cx="338.6" cy="191.4" r=".25"/>
<circle cx="339" cy="192.5" r=".25"/>
<circle cx="340" cy="192.5" r=".25"/>
<circle cx="340.5" cy="191.4" r=".25"/>
<circle cx="340.5" cy="192.5" r=".25"/>
<circle cx="342.8" cy="186.2" r=".25"/>
<circle cx="342.8" cy="188.1" r=".25"/>
<circle cx="344" cy="186.2" r=".25"/>
<circle cx="344" cy="188.1" r=".25"/>
<circle cx="349.1" cy="184.7" r=".25"/>
<circle cx="349.1" cy="183.6" r=".25"/>
<circle cx="349.5" cy="183.6" r=".25"/>
<circle cx="350.5" cy="183.6" r=".25"/>
<circle cx="351" cy="183.6" r=".25"/>
<circle cx="351" cy="184.7" r=".25"/>
<circle cx="352.2" cy="190.7" r=".25"/>
<circle cx="352.2" cy="192.2" r=".25"/>
<circle cx="352.2" cy="191.1" r=".25"/>
<circle cx="352.2" cy="192.6" r=".25"/>
<circle cx="353.3" cy="190.7" r=".25"/>
<circle cx="353.3" cy="192.6" r=".25"/>
<circle cx="365.4" cy="187.5" r=".25"/>
<circle cx="365.4" cy="186.4" r=".25"/>
<circle cx="367.4" cy="186.4" r=".25"/>
<circle cx="367.4" cy="187.5" r=".25"/>
<circle cx="392.3" cy="184.9" r=".25"/>
<circle cx="392.3" cy="183.8" r=".25"/>
<circle cx="394.2" cy="183.8" r=".25"/>
<circle cx="394.2" cy="184.9" r=".25"/>
</g>
<path d="M455.6 130h-4.3l-22.9 12.9M403.8 405.3h65.1" fill="none" stroke="#000" stroke-width=".42"/>
<path d="M312 142.9h116.4v63h-116.4zM188 252.2h232.7v125.9h-232.7z" fill="none" stroke="#000" stroke-width=".42"/>
<path d="M166.4 38.4h6M169.4 35.4v6M301.4 38.4h6M304.4 35.4v6M436.4 38.4h6M439.4 35.4v6M176.4 218.4h6M179.4 215.4v6M301.4 218.4h6M304.4 215.4v6M426.4 218.4h6M429.4 215.4v6" fill="none" stroke="#000" stroke-width=".42"/>
<g font-size="10.1">
<text x="89" y="8.8" transform="rotate(-180 89 8.8)">УШЯИ.467444.130СБ</text>
<text x="487.5" y="411.2">УШАИ.467444.130 СБ</text>
</g>
<g font-size="7.2">
<text x="298.5" y="25.4">К(2)</text>
<text x="452.1" y="129">Л</text>
<text x="296.5" y="249.6">Л(2:1)</text>
<text x="208.4" y="297.9" transform="rotate(-180 208.4 297.9)">+</text>
<text x="205.2" y="310.2" transform="rotate(90 205.2 310.2)">+</text>
<text x="259.6" y="342.7" transform="rotate(90 259.6 342.7)">+</text>
<text x="302.5" y="345.6" transform="rotate(-180 302.5 345.6)">+</text>
<text x="218.6" y="348.3" transform="rotate(-180 218.6 348.3)">+</text>
</g>
<g font-size="5.1">
<text x="177.9" y="39.8">R60</text>
<text x="194.2" y="39.8">R58</text>
<text x="178.4" y="52.1">R61</text>
<text x="198.2" y="52.1">R57</text>
<text x="217.4" y="53.2">R33</text>
<text x="188.6" y="55.7">R59</text>
<text x="207" y="63.1">R29</text>
<text x="224.5" y="60.6">DA12</text>
<text x="422.7" y="62.5">R22</text>
<text x="217.4" y="66.1">1</text>
<text x="247.6" y="67.6">C78</text>
<text x="286" y="71.6">C80</text>
<text x="308" y="71.6">C81</text>
<text x="399.4" y="70.2">C72</text>
<text x="429.3" y="70.8">DA8</text>
<text x="358.5" y="77.3">C79</text>
<text x="379.3" y="77.4">C77</text>
<text x="411.4" y="75.8">R20</text>
<text x="422" y="76.3">1</text>
<text x="332.3" y="80.4">C75</text>
<text x="229.1" y="87.9">C71</text>
<text x="246.2" y="88">C70</text>
<text x="291" y="92.2">C73</text>
<text x="307.3" y="92.2">C76</text>
<text x="356.8" y="94.7">C3</text>
<text x="356.1" y="111.6">C12</text>
<text x="355.8" y="128.8">C14</text>
<text x="284.7" y="146.7">R52</text>
<text x="279.9" y="153.2">R51</text>
<text x="291.4" y="154.6">R54</text>
<text x="274.9" y="160.7">R53</text>
<text x="291.4" y="159.6">C91</text>
<text x="275.2" y="165.1">C90</text>
<text x="267.9" y="174.1">R18</text>
<text x="291.4" y="174">R16</text>
<text x="274.3" y="181.8">DA6</text>
<text x="297.3" y="181.8">DA5</text>
<text x="258.5" y="187">R17</text>
<text x="268.3" y="188.9">1</text>
<text x="281.4" y="187.3">R15</text>
<text x="291.1" y="188.9">1</text>
<text x="224.9" y="213.5">758726.458</text>
<text x="321.8" y="263">C37</text>
<text x="337.5" y="264.6">C36</text>
<text x="295.9" y="275.6">L3</text>
<text x="302.3" y="271.4">L5</text>
<text x="318.1" y="277.3">C9 C23 C22 C21</text>
<text x="361.6" y="279.5">C4</text>
<text x="383" y="280.4">C44</text>
<text x="402" y="276.2">R3</text>
<text x="306.9" y="286.1">C7</text>
<text x="224.6" y="290.8">R11</text>
<text x="288.9" y="291.3">C38</text>
<text x="304.2" y="293.5">C24</text>
<text x="359.6" y="288.1">C35</text>
<text x="197.1" y="295.5">C62</text>
<text x="359.6" y="298.1">C20</text>
<text x="371.6" y="295.2">R6</text>
<text x="12" y="302.1" transform="rotate(-90 12 302.1)">Подпись и дата</text>
<text x="215.7" y="303.5">C47</text>
<text x="304.2" y="301">C42</text>
<text x="193.3" y="310.4">C48</text>
<text x="228.9" y="311.9">C46 C45</text>
<text x="304.2" y="308.5">C43</text>
<text x="359.6" y="306.1">C17</text>
<text x="397" y="310.2">R7</text>
<text x="197.3" y="317.2">C67</text>
<text x="252.7" y="315.5">C95</text>
<text x="304.5" y="316.7">C32</text>
<text x="342.3" y="313.5">C18</text>
<text x="359.6" y="313.5">C6</text>
<text x="373.8" y="313.2">L1</text>
<text x="225.7" y="320.4">ZQ1</text>
<text x="239.7" y="323.5" transform="rotate(-90 239.7 323.5)">C61</text>
<text x="322.7" y="320.2" transform="rotate(-90 322.7 320.2)">C5</text>
<text x="328.8" y="320.2" transform="rotate(-90 328.8 320.2)">C33</text>
<text x="331.1" y="321.4">C41</text>
<text x="345.8" y="321.4">C34</text>
<text x="359.6" y="321.2">C8</text>
<text x="12" y="329.5" transform="rotate(-90 12 329.5)">Инв. № дубл.</text>
<text x="197" y="329.2">C49</text>
<text x="252.7" y="324.1">C56</text>
<text x="338.8" y="329.2">C31</text>
<text x="234" y="335.1">1</text>
<text x="252.7" y="334">R14</text>
<text x="347.4" y="332.8">C19</text>
<text x="197.3" y="336.4">C50</text>
<text x="210" y="338.6">C51</text>
<text x="252.7" y="341.9">C55</text>
<text x="266.9" y="336.4">C57</text>
<text x="276.7" y="340.3">L10</text>
<text x="293.1" y="337.8">C94</text>
<text x="207.9" y="347.6">C66</text>
<text x="226.4" y="343.5">C60</text>
<text x="271.1" y="346.9" transform="rotate(-90 271.1 346.9)">C63</text>
<text x="286.5" y="343.4">C59</text>
<text x="277.5" y="353">L9</text>
<text x="12" y="354.3" transform="rotate(-90 12 354.3)">Взам. инв. №</text>
<text x="218.5" y="356">C52 C53</text>
<text x="239.7" y="356">C54</text>
<text x="257.7" y="359">C64</text>
<text x="295.1" y="361.8">DA4</text>
<text x="289.7" y="369.1">1</text>
<text x="12" y="387.2" transform="rotate(-90 12 387.2)">Подпись и дата</text>
<text x="579.1" y="404.5">Лист</text>
<text x="422.5" y="414">№ докум.</text>
<text x="582.7" y="412">3</text>
<text x="12.1" y="414.4" transform="rotate(-90 12.1 414.4)">Инв. № подл.</text>
<text x="403.6" y="414.5">Изм .Лист</text>
<text x="445.8" y="414.5">Подп.</text>
<text x="458.8" y="414.3">Дата</text>
<text x="491.4" y="419">Копировал</text>
<text x="543.8" y="419">Формат А2</text>
</g>
</svg>
